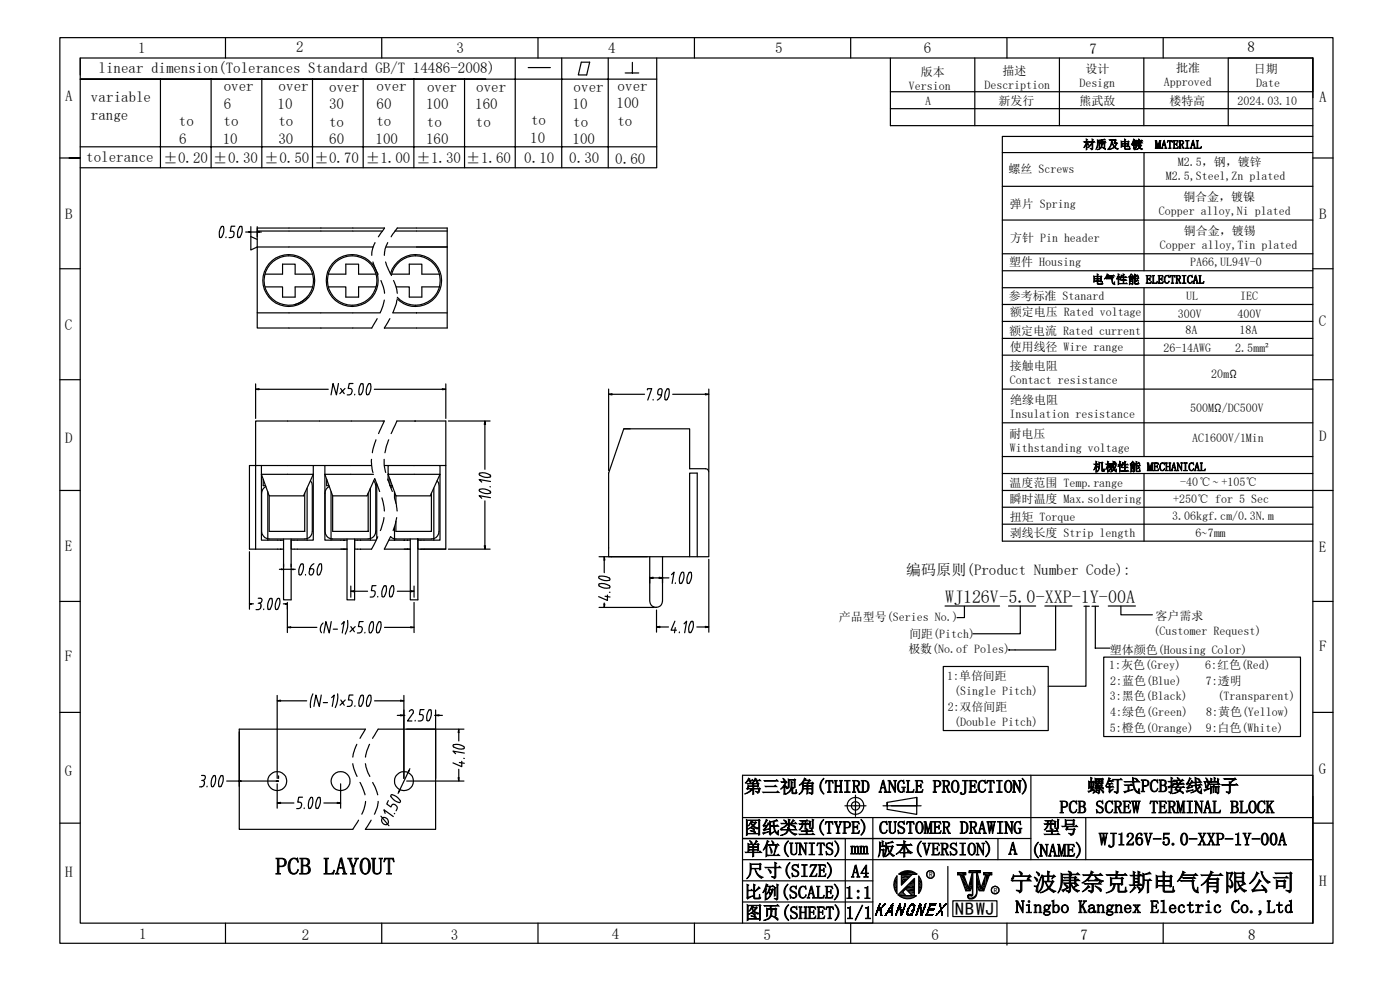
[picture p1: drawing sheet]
<svg xmlns="http://www.w3.org/2000/svg" width="297mm" height="210mm" viewBox="0 0 297 210" stroke-linecap="round" stroke-linejoin="round" font-family="sans-serif">
<g fill="none" stroke="#000" stroke-width=".25">
<path d="M12.7 8h270.1v192.1h-270.1zM17 12.3h261.5v183.5h-261.5zM17 12.3v3.6M17 16.8h122.3M34 16.8v18.8M44.8 16.8v18.8M47.8 8v4.3M55.5 16.8v18.8M66.3 16.8v18.8M77 16.8v18.8M81 8v4.3M87.8 16.8v18.8"/>
<path d="M98.6 16.8v18.8M109.3 12.3v23.3M112.1 14.3h4.7M114.1 8v4.3M119.2 12.3v23.3M123.3 13.2h1.8l-.6 2.7h-1.8zM129 12.3v23.3M132.6 15.5h2.9M134.2 13.2v2.3M139.3 12.3v23.3h-122.3M147.3 8v4.3M180.5 8v4.3"/>
<path d="M188.9 12.3v14.4h89.6M206.8 12.3v14.4M213.6 8v4.3M224.7 12.3v14.4M242.7 12.3v14.4M246.8 8v4.3M278.5 12.3v8.4M278.5 12.3v7.2h-89.6M278.5 12.3h-17.9v14.4M12.7 33.5h4.3M17 31.1h122.3M188.9 23.1h89.6"/>
<path d="M212.6 32.4h65.9M212.6 39.5h65.9M242.7 32.4v25M278.5 28.9h-65.9v85.9h65.9M278.5 33.5h4.3M12.7 57h4.3M46.9 48.1l.4-.1a2.08 2.08 0 0 1-.5 2.4l-.2-.1a2.77 2.77 0 0 1 .3-2.2zM48 50.3l-.1 .1M49.8 48h-.7l-.2 1h.4a.74 .74 0 0 1 .3 .8 .74 .74 0 0 1-.5 .6h-.5M50.8 48.1l.4-.1a2.08 2.08 0 0 1-.5 2.4h-.2a2.15 2.15 0 0 1 .3-2.3zM52.1 49.2h.6M52.7 49.1l.5 .1-.5 .1z"/>
<path d="M53.2 50.2v2.8l1.4-.6v-4h27l-1.3 1.8M53.2 49.2l1.8 .1v-.2l-.4 .1M53.2 50.2l1.4 .6M53.2 48.1v2M54.6 49h26.5M54.6 48.1v2.1M55 49.2h.5M56.2 58.2h3.7v-2.2h2.7v2.2h3.7M69.6 58.2h3.8v-2.2h2.7v2.2h3.7M79.1 55.6l1.1 2.6M79.2 52.4h-24.6v14h26M79.5 51.5a5.9 5.9 0 0 0-.6 2.7"/>
<path d="M80.8 59.5l.5 1.4 .3 1.3M81.8 55.6l1.1 2.6M81.9 52.4h13M82.3 51.5a5.4 5.4 0 0 0-.8 2.7M82.8 58.1a5.5 5.5 0 0 1 7.7-3.6 5.5 5.5 0 0 1 2.2 8.2 5.5 5.5 0 0 1-8.5 .7M83 50.2l1.3-1.8h10.6v21.2h-13.4l1.2-2M83 58.4a5.2 5.2 0 0 1 7.3-3.7 5.2 5.2 0 0 1 2.1 7.9 5.2 5.2 0 0 1-8.1 .5M83.1 58.2h3.7v-2.2h2.7v2.2h3.7M83.5 59.5l.5 1.4 .3 1.3M83.8 49h11.1M212.6 46.7h65.9M212.6 53.8h65.9"/>
<path d="M212.6 57.4h65.9M278.5 57h4.3M54.6 66.4v3.2h24.3l1.1-2M56.2 60.9h3.7v2.1h2.7v-2.1h3.7M65.2 63a5.2 5.2 0 0 1-8.6-1.1 5.2 5.2 0 0 1 4.2-7.6 5.2 5.2 0 0 1 5.5 6.7 5.4 5.4 0 0 1-3.7 3.6M69.6 60.9h3.8v2.1h2.7v-2.1h3.7M81.5 63.7l-.3 1.2-.6 1.4M83.3 66.4h11.6M84 60.9h2.8v2.1h2.7v-2.1h3.7M84.2 63.7l-.2 .8-.6 1.8M212.6 61h65.9M212.6 64.6h65.9"/>
<path d="M212.6 68.2h65.9M212.6 71.8h65.9M212.6 75.3h65.9M242.7 61v35.8M12.7 80.5h4.3M54.2 82.6l.7-.2v.3zM54.2 81.4v7.4M54.9 82.6h14.7M55.5 98.7v15.9h4.7M55.5 98.7h23.3M55.5 98.7h-1.3v17.8M66.5 98.7v15.9h-4.7v1.9h11.8"/>
<path d="M68.9 98.7v15.9h4.7M71.8 81.3l-.4 2.5-.7-2.5-.5 2.5M72.3 82.4l.7 1.1M73.2 82.4l-1.1 1.1M74.9 81.3h-.8l-.2 1.1h.4a.77 .77 0 0 1 .3 1 .77 .77 0 0 1-.9 .4M75.3 83.6l-.1 .2M76.5 81.5l.4-.1a2.08 2.08 0 0 1-.5 2.4l-.2-.2a3 3 0 0 1 .3-2.1zM78.1 81.5l.4-.1a2.08 2.08 0 0 1-.5 2.4l-.1-.1a2.15 2.15 0 0 1 .2-2.2zM78.8 97.4v1.3l.3 1.5M79.4 82.6h14.5M79.8 93.3l-.8 2.7M80.3 92l1.2-2.7h-27.3v9.4h-1.3v17.8h7.3"/>
<path d="M81.5 97.4v1.5l.3 1.3M81.5 98.7h11.8v15.9h-4.7v1.9h.7M82.3 98.7v3.2M82.5 93.3l-.8 2.7M83 92l1.2-2.7h10.4v27.2h-5.3M93.4 98.7h1.2M93.9 82.4l.7 .2-.7 .1zM94.6 81.4v7.4M95.1 89.3h8.9M102.9 89.3l.1 .7h-.3zM102.9 90v9.6M129.1 83.6l.7-.1v.3z"/>
<path d="M129.1 82.5v17.3M129.8 83.6h6.9M132.3 91h14v8.4h3.4l.3 .1 .4 .6v18h-21.3v-17.7l3.2-9.4h1.4M137.3 82.7l.1-.3h.9l-.9 2.5M138.6 84.7v.2M140.3 83.8h-.4a.69 .69 0 0 1-.3-.9 .69 .69 0 0 1 .7-.4 2.06 2.06 0 0 1-.9 2.4M141.6 82.4h.1a1.95 1.95 0 0 1-.4 2.5l-.1-.1a2.45 2.45 0 0 1 .4-2.4zM142.7 83.6h6.9M149.6 83.5l.8 .1-.8 .2zM150.4 82.5v17.3M212.6 82.5h65.9M212.6 89.7h65.9"/>
<path d="M212.6 96.8h65.9M278.5 80.5h4.3M12.7 104h4.3M52.9 117v12.2M55.5 100.6h11l-2.1 4.6h-7.3zM55.8 101.7v1.3h.5M56.8 104.3v10.3M60.2 114.3v12.9h1.6v-12.9M60.2 119.7v.5M63.8 119.7l.4-.1a2.11 2.11 0 0 1-.5 2.4l-.2-.1a2.19 2.19 0 0 1 .3-2.2zM64.6 104.6v8.1h-7.5v-7.5M65.2 103.6v11"/>
<path d="M65.9 102l.3 .5 .1 .5v9.7a1.61 1.61 0 0 1-1.7 1.6h-7.5a1.61 1.61 0 0 1-1.6-1.6v-8.1a1.68 1.68 0 0 1 .9-1.4M66.6 119.6a1.91 1.91 0 0 0-.9 2.3 .75 .75 0 0 0 .8-.4 .75 .75 0 0 0-.1-.8l-.7-.1M67.7 119.7l.3-.1 .2 .1a2.22 2.22 0 0 1-.6 2.3l-.2-.1a2.19 2.19 0 0 1 .3-2.2zM69.3 101.7v1.3h.5M70.2 104.3v10.3M73.6 114.3v12.9h1.6v-12.9M78.1 104.6v8.1h-7.5v-7.5M78.6 103.6v11M79.2 100.6h-10.3l1.7 4.6h7.3l1.6-3.7M79.3 102l.4 1v9.7a1.61 1.61 0 0 1-1.6 1.6h-7.5a1.55 1.55 0 0 1-1.6-1.6v-8.1a1.48 1.48 0 0 1 .8-1.4M79.5 101.6l1.1 2.7M79.9 102.6v11.7"/>
<path d="M80.1 113.9l-1.3 2.6h-3.6v-1.9h4.6M81 105.6l.5 2.8M81.4 109.8l-.7 2.7M82.3 101.6l.9 2.7M82.3 100.6h11l-2 4.6h-7.3zM82.5 114.6h4.5M82.7 101.7v1.3h.5M82.8 113.9l-1.3 2.6h5.5M83.3 103.2l-.4 .2M83.7 105.6l.5 2.8M83.7 104.3v1.3M83.7 111.7v2.9"/>
<path d="M84 105.2v1.5M84.2 109.8l-.8 2.7M87 114.3v12.9h1.6v-12.9M89.3 116.5h5.3M91.5 104.6v8.1h-7.5v-2.1M92 103.6v11M92.8 102l.2 .5 .1 .5v9.7a1.61 1.61 0 0 1-1.6 1.6h-7.5l-.8-.2-.4-.3M95.1 116.5h8.9M101.7 103.9a2.16 2.16 0 0 1 2.4 .5v.1a2.16 2.16 0 0 1-2.5-.5zM101.7 100.4a2.16 2.16 0 0 1 2.4 .6v.1a2.16 2.16 0 0 1-2.5-.5zM102.7 115.8h.3l-.1 .7zM102.9 106.2v9.6"/>
<path d="M103.9 103.2l.2 .1M104.1 105.6l-2.5-.5 .6 .6M104.1 102.1l-2.5-.4 .6 .6M127.1 118.1h10.2M128.2 118.1l.1 .7h-.2zM128.2 118.8v2.7M137.8 118.1v9.4a1.33 1.33 0 0 0 1.4 1.3M140.5 118.1v9.4a1.33 1.33 0 0 1-1.3 1.3M146.3 118.1v-17.7h1.6v17.7M150.4 118.6v15.5M212.6 100.4h65.9M212.6 104h70.2"/>
<path d="M212.6 107.6h65.9M212.6 111.2h65.9M242.7 100.4v14.4M12.7 127.6h4.3M52.9 128.1l.4-.1v.2zM53.3 128.1h.5M54.8 126.9h.6a.6 .6 0 0 1 .1 .7 .6 .6 0 0 1-.5 .4M54.8 128h.2M55 128a.74 .74 0 0 1 .4 .7 .74 .74 0 0 1-.6 .6h-.5M56 129.2l-.1 .1M57.2 127l.4-.1a2.11 2.11 0 0 1-.5 2.4h-.2a2.19 2.19 0 0 1 .3-2.3zM58.8 127l.4-.1a2.11 2.11 0 0 1-.5 2.4h-.2a2.19 2.19 0 0 1 .3-2.3z"/>
<path d="M59.3 120.8h.4M60.1 128.1h.4M60.2 120.8h-.5v-.1l2.1 .1M60.5 128l.5 .1-.5 .1zM61 133.1l.7-.1v.2zM61 127.8v6.4M61.7 133.1h5.5M61.8 120.8l.4-.1v.1zM62.2 120.8h.5M64.8 121.9v.1M68.5 132.1a1.64 1.64 0 0 0-.3 2.1M70.3 131.9l-.5 2.4-.7-2.4-.4 2.4"/>
<path d="M70.7 133.5h.9M72.5 132.4l.5-.5-.4 2.4M73.7 131.6a4.6 4.6 0 0 1-.5 2.9M74.4 125.4l.7-.1v.2zM74.4 132.9l.8 1.1M74.4 124.3v2.4M75.1 125.4h2.9M75.4 132.9l-1.1 1.1M77 131.9h-.8l-.2 1h.5a.77 .77 0 0 1 .2 1 .77 .77 0 0 1-.9 .4M77.4 134.1v.2M78.8 131.9h.3a2.11 2.11 0 0 1-.6 2.4l-.1-.1a2.35 2.35 0 0 1 .4-2.3zM79.8 124.2h-.8l-.2 1.1 .7 .1 .1 .4a.83 .83 0 0 1-1.1 .8"/>
<path d="M80.1 126.5v.1M80.3 132l.4-.1a2.11 2.11 0 0 1-.6 2.4l-.1-.1a2.15 2.15 0 0 1 .3-2.2zM81.6 124.2h.2a2.16 2.16 0 0 1-.5 2.4h-.1a2.34 2.34 0 0 1 .4-2.4zM81.6 133.1h5.5M83.1 124.2l.4 .2a2.12 2.12 0 0 1-.6 2.2h-.1a2.45 2.45 0 0 1 .3-2.4zM84.3 125.4h2.8M87.1 133l.7 .1-.7 .1zM87.1 125.3l.7 .1-.7 .1zM87.8 124.3v2.4M87.8 127.8v6.4M127 123.9a2.11 2.11 0 0 1 2.4 .6v.1a2.08 2.08 0 0 1-2.4-.5zM127 122.3l.1-.1a2.22 2.22 0 0 1 2.3 .7v.1a2.08 2.08 0 0 1-2.4-.5z"/>
<path d="M127.1 128.8h11.7M128.1 128.1h.2l-.1 .7zM128.2 127.9v.2M128.4 126.5l1 .1M128.9 126.2v1.2l-1.9-.8M129.3 125.6h.1M137.8 122.6l.8-.1v.2zM137.8 122.4v1.3M138.6 122.6h1.2M139.2 128.8h.1M139.3 133l.7-.1v.2zM139.3 129.4v4.7"/>
<path d="M139.8 122.5l.7 .1-.7 .1zM140 133h1.8M140.5 122.6h1.4M142.5 121.9l.5-.5-.4 2.4M143.2 131.8l-.8 1.9h1.1M143.3 133.1l-.2 1.1M143.3 123.6v.2M144.1 134.1v.1M144.6 121.5l.3-.1a2.08 2.08 0 0 1-.5 2.4h-.1a2.26 2.26 0 0 1 .3-2.3zM145.1 132.3l.6-.5-.5 2.4M146.2 121.5l.4-.1a2.08 2.08 0 0 1-.6 2.4h-.1a2.26 2.26 0 0 1 .3-2.3zM146.6 131.9l.3-.1a2.16 2.16 0 0 1-.5 2.4h-.1a2.19 2.19 0 0 1 .3-2.3z"/>
<path d="M147.8 133h1.8M149.6 132.9l.8 .1-.8 .1zM200.5 128.6h11.5M204.6 128.6v2.4h-1.6M214 128.6h5.7M216.5 134.2v.2h-10.1M216.5 128.6v5.6M221.7 128.6h5.7M223.9 128.6v9.3h-10M230 128.6h1.1M230.4 128.6v17h-8M231.6 128.6h1.4"/>
<path d="M232.4 128.6v8.9h3.1M234.1 139.4h41.8v16.8h-41.8zM235.1 128.6h5.8M237.8 128.6v1.8h6.7M278.5 127.6h4.3M12.7 151.1h4.3M50.8 155.2v11.6M58.8 148.7l.7-.2v.2zM58.8 147.5v17.6M59.5 148.7h5.6M66.4 147.2a5.5 5.5 0 0 0-.5 2.9M68.2 147.4l-.5 2.4-.7-2.4-.4 2.4"/>
<path d="M68.6 149h.9M70.4 148l.5-.6-.4 2.4M71.6 147.2a5.3 5.3 0 0 1-.5 2.9M72.3 148.5l.7 1.1M73.2 148.5l-1.1 1.1M74.9 147.4h-.8l-.2 1.1h.5a.74 .74 0 0 1 .3 .8 .74 .74 0 0 1-.6 .5h-.4M75.3 149.7v.1M75.7 157.9l-.5 1.1-.4 1.6M76.4 156.6l1.1-1.9h-26.7v21.2h24l1.3-1.9M76.6 147.6l.4-.1a2.08 2.08 0 0 1-.6 2.3h-.1a2.15 2.15 0 0 1 .3-2.2zM78.2 147.6l.4-.1a2.08 2.08 0 0 1-.6 2.3h-.1a2.15 2.15 0 0 1 .3-2.2zM78.4 157.9l-.6 1.4-.3 1.3"/>
<path d="M79 156.6l1.2-1.9h12.2v21.2h-14.9l1.2-1.9M79.5 148.7h5.5M84.3 151.7h.7M85 148.5l.7 .2h-.7zM85 151.6l.7 .1-.7 .1zM85.7 147.5v17.6M85.7 151.7h.2M86.3 154.7h12.1M86.8 150.9l.5-.4 .4 .3v.3l-1.3 1.8h1M88.1 152.8v.1M90 150.5h-.8l-.2 1.1h.5a.74 .74 0 0 1 .3 .7 .74 .74 0 0 1-.6 .6h-.5M91 150.6h.4a2.08 2.08 0 0 1-.6 2.3h-.1a2.15 2.15 0 0 1 .3-2.3z"/>
<path d="M92.2 151.7h.2M92.4 151.7l.7-.1v.2zM92.4 150.6v14.5M93.1 151.7h.8M96.2 158a2.11 2.11 0 0 1 2.3 .6v.1a2.11 2.11 0 0 1-2.4-.5zM97.3 154.7l.1 .7h-.2zM97.3 155.4v1.8M98.5 159.8l-2.4-.5 .5 .6M200.1 141.4h22.3v13.6h-22.3zM278.5 151.1h4.3M12.7 174.6h4.3M42.8 164.5h.6a.63 .63 0 0 1-.4 1.1"/>
<path d="M42.8 165.6h.2M43 165.6a.77 .77 0 0 1 .2 .9 .77 .77 0 0 1-.9 .4M43.9 166.8v.1M45.3 164.5h.3a2.11 2.11 0 0 1-.6 2.4 2.35 2.35 0 0 1 .3-2.4zM46.8 164.6l.4-.1a2.11 2.11 0 0 1-.5 2.4h-.2a2.19 2.19 0 0 1 .3-2.3zM48.1 165.7h2.7M50.8 165.7l.4-.1v.2zM51.2 165.7h7.4M58.6 165.6l.5 .1-.5 .1zM58.8 170.3l.7-.1v.2zM58.8 166.3v5.1M59.1 164.6v.5"/>
<path d="M59.5 170.3h2.9M64.2 169.1h-.8l-.2 1.1h.4a.77 .77 0 0 1 .3 .9 .77 .77 0 0 1-1 .4M64.6 171.4l-.1 .1M66 169.1h.2a2.08 2.08 0 0 1-.5 2.4h-.1a2.39 2.39 0 0 1 .4-2.4zM67.4 169.2l.4-.1a2.08 2.08 0 0 1-.5 2.4h-.2a2.15 2.15 0 0 1 .3-2.3zM68.7 170.3h2.8M71.5 170.2l.8 .1-.8 .1zM72.3 166.3v5.1M74.8 162l.3 1 .6 1.7M76.4 166l1 2.6M77.5 162l.4 1.3 .5 1.4M77.6 170l-.4 1.6-.4 1.1"/>
<path d="M79.1 166l1 2.6M80.2 170l-.2 1.3-.6 1.4M80.8 173.1l1.7 2.1M81.2 173.5a.84 .84 0 0 1 1.1 .3 .84 .84 0 0 1-.3 1.1 .93 .93 0 0 1-.9-.4 .93 .93 0 0 1 .1-1zM81.7 172.5l-.3-.7 2 1.4M82.4 169.8l-.4 .7 .9 .7 .2-.4a.73 .73 0 0 1 .9 0 .73 .73 0 0 1 .2 .8l-.2 .4M83 168.6a2.09 2.09 0 0 1 1.9 1.5l-.1 .1a2.09 2.09 0 0 1-1.9-1.5zM83.7 172.5v.1M84.6 167.9l-.1 .4M84.8 167.5l-.1 .5-.1-.1zM86.3 165.7h12.1M86.6 163.9l.1-.5 .1 .1-2 4"/>
<path d="M87 163.1l-.3 .4M97.2 165h.2l-.1 .7zM97.3 163.2v1.8M97.5 161.7l1 .2M98 161.5v1.1l-1.9-.8M98.4 160.9h.1M157.5 173.4h121M179.2 170.9h4.5M181.5 168.7v4.5M185.2 173.4v22.4h-5.9v-17.9h-21.5M187.3 170.9h.9M188.2 170.2v.7h6.3v-1.8v3.6l-6.3-1z"/>
<path d="M189.1 170.9h6.3M194.5 169.1l-6.3 1.1M205.5 177.9h-48h61.2M211.7 177.9v4.5M218.7 164.4v18M230.3 173.4v9M278.5 168.9v26.9v-31.4h-121v31.4M278.5 174.6h4.3M47.8 195.8v4.3M81 195.8v4.3M114.1 195.8v4.3M147.3 195.8v4.3"/>
<path d="M157.5 182.4h121M157.5 186.8h27.7M157.5 191.3h27.7M180.5 195.8v4.3M190.3 185.8v3.8a2.96 2.96 0 0 1 0-3.8zM190.5 189.8l3.5-3.5v3.7h.4a2.93 2.93 0 0 1-3.9-.2zM190.7 185.4a2.94 2.94 0 0 1 3.8 0h-.9l-2.4 2.4v-2.4zM191.2 184.9h2.7M191.5 189.2l.7-.6 1.3 1.4h-1.3zM191.7 188.5h2.3M194.9 185.8a2.99 2.99 0 0 1 0 3.7zM201.1 183.8v10.6"/>
<path d="M202.1 191.1h9.4v3.3h-9.4zM203.2 185.1h1.7v.5h-.5l1 2.8 .8-3.3h-.6v-.4h2.4v.4h-.7l.8 3.3 1-2.8h-.4v-.5h1.7v.5h-.5l-1.2 3.4h-1l-.4-1.1v1.5a1.15 1.15 0 0 1-.7 1.2 1.15 1.15 0 0 1-1.3-.3 .52 .52 0 0 1 .2-.6 .52 .52 0 0 1 .7 .1l.1-.1v-1.8l-.5 1.1h-.9l-1.2-3.4h-.5zM206.2 185.6v2.3M206.4 185.1h.8v4.1a1.23 1.23 0 0 1-1.7 1.2l.1-.4h.7l.1-.2zM213.6 195.8v4.7M246.8 195.8v4.3"/>
<circle cx="61.3" cy="59.5" r="5.5"/>
<circle cx="74.7" cy="59.5" r="5.5"/>
<circle cx="74.7" cy="59.5" r="5.2"/>
<circle cx="58.8" cy="165.7" r="2.02"/>
<circle cx="72.2" cy="165.7" r="2.02"/>
<circle cx="85.7" cy="165.7" r="2.02"/>
<circle cx="181.5" cy="170.9" r="1.79"/>
<circle cx="181.5" cy="170.9" r=".89"/>
<circle cx="197.4" cy="185.5" r=".81"/>
<circle cx="211.1" cy="188.8" r=".81"/>
</g>
<path d="M190.7 185.4h2.9M190.8 190.1h3.6M191.1 190.3h3M191.2 185h2.7M191.4 190.5h2.4M191.9 188.3h2.1M205.6 184.7h2.4" fill="none" stroke="#000" stroke-width=".21"/>
<path d="M190.7 185.2h3.8M191.2 185.6h2.4M205.6 184.9h2.4" fill="none" stroke="#000" stroke-width=".38"/>
<g fill="#000">
<path d="M185.6 194.2h.4zM185.6 194.2l.4 .1zM185.6 194.3h.4zM185.6 194.1h.4zM185.6 194.1l.4 .1zM185.7 193.9l.4 .1zM185.7 194h.4zM185.7 194l.3 .1zM185.7 193.8h.4zM185.7 193.8l.4 .1zM185.7 193.9h.4zM185.8 193.7h.3z"/>
<path d="M185.8 193.6l.3 .1h-.3zM185.8 193.6h.4l-.1 .1zM185.8 193.4h.4zM185.8 193.4l.4 .1zM185.8 193.5h.4zM185.8 193.5l.4 .1zM185.9 193.3l.4 .1zM185.9 193.4h.4zM185.9 193.4h.3zM185.9 193.2h.5zM185.9 193.2l.5 .1zM185.9 193.3h.5z"/>
<path d="M185.9 193.3h.4zM186 193.1h.5zM186 193.1l.4 .1zM186 193.2h.4zM186 192.9l.9 .1zM186 193h.9zM186 193h1zM186 193l.5 .1zM186 193h.6zM186.1 192.9h.8zM186 192.9h.9zM186.1 192.7h.4z"/>
<path d="M186.1 192.7l.4 .1zM186.1 192.8h.4zM186.1 192.8h.8zM186.1 192.8l.8 .1zM186.1 192.6h.4zM186.1 192.6l.4 .1zM186.2 192.5l.4 .1zM186.2 192.6h.4zM186.2 192.6h.3zM186.2 192.3l.4 .1zM186.2 192.4h.4zM186.2 192.4l.4 .1z"/>
<path d="M186.2 192.5h.4zM186.3 192.2h.3zM186.3 192.2l.3 .1zM186.3 192.3h.3zM186.3 192.1h.4zM186.3 192.1l.4 .1zM186.3 192.2h.4zM186.4 192.1h.3zM186.4 191.9h.4zM186.4 191.9l.3 .2h-.3zM186.4 191.9h.4l-.1 .2zM186.4 191.8h.4z"/>
<path d="M186.4 191.8l.4 .1zM186.5 192.8h.4zM186.6 192.8h.3zM186.6 193l.4 .1zM186.6 193.1h.4zM186.6 192.7h.3zM186.6 192.7l.3 .1zM186.6 193.1l.4 .1zM186.6 193.2h.4zM186.6 193.2l.4 .1zM186.6 193.3h.4zM186.6 192.6l.4 .1z"/>
<path d="M186.6 192.7h.4zM186.6 193.3l.4 .1zM186.6 193.4h.4zM186.6 193.4h.5zM186.6 193.4l.5 .1zM186.6 193.5h.5zM186.6 193.5l.5 .1zM186.7 192.6h.3zM186.6 192.6h.4zM186.7 193.6l.4 .1h-.4zM186.7 193.6h.4v.1zM186.7 193.7h.4z"/>
<path d="M186.7 193.7l.4 .1zM186.7 193.8h.4zM186.7 193.8l.4 .1zM186.7 193.9h.4zM186.7 193.9h.5zM186.7 193.9l.5 .1zM186.7 194h.5zM186.7 194l.5 .1zM186.8 192.6h.3zM186.8 192.6h.2h-.3zM186.8 194.1h.4zM186.8 194.1l.4 .1z"/>
<path d="M186.8 194.2h.4zM186.8 194.2l.4 .1zM186.8 194.3h.4zM186.9 192.5h.3zM186.9 192.4h.4zM186.9 192.4l.3 .1zM187 192.3l.3 .1zM187 192.3h.4zM187.1 192.3h.4zM187.1 192.2h.4zM187.1 192.2l.4 .1zM187.2 192.2h.3z"/>
<path d="M187.2 192.2h.4zM187.2 192.1h.4zM187.2 192.1l.4 .1zM187.2 192.1h.5zM187.3 192.1h.4zM187.4 191.9h.4zM187.3 192.1l.1-.2 .3 .2zM187.4 191.9h.4l-.1 .2zM187.5 191.9h.3zM187.5 191.9h.4zM187.5 191.8h.4zM187.5 191.8l.4 .1z"/>
<path d="M187.6 191.8h.4zM187.6 191.8h.3h-.4zM187.6 194.3h.4zM187.7 194.2l.3 .1zM187.7 194.2h.3zM187.7 194.3h.3zM187.7 194.1h.4zM187.7 194.1l.3 .1zM187.8 194l.3 .1zM187.8 194h.4zM187.8 193.9l.4 .1zM187.9 193.9h.3z"/>
<path d="M187.8 193.9h.4zM187.9 193.8h.4zM187.9 193.8l.3 .1zM188 193.7l.3 .1zM188 193.7h.3zM188 193.6l.3 .1h-.3zM188 193.6h.4l-.1 .1zM188.1 193.5h.3zM188.1 193.5l.3 .1zM188.1 193.4h1.3zM188.1 193.5h1.3zM188.1 193.4l1.3 .1z"/>
<path d="M188.2 193.4h1.2zM188.2 193.3l1.2 .1zM188.3 193.3h1.1zM188.3 193.2h.3zM188.3 193.2h1.1zM188.3 193.2l1.1 .1zM188.3 193.1l.3 .1zM188.3 193.1h.4zM188.4 193l.3 .1zM188.4 193h.3zM188.4 193.1h.3zM188.4 193h.4z"/>
<path d="M188.4 193.5h.7zM188.5 192.9h.3zM188.5 192.9l.3 .1zM188.6 192.8h.2zM188.6 192.8h.3zM188.6 192.8l.2 .1zM188.6 192.7h.3zM188.6 192.7l.3 .1zM188.6 192.6h.4zM188.6 192.6h.3zM188.6 192.6l.3 .1zM188.6 193.2h.5z"/>
<path d="M188.7 192.6h.3zM188.8 192.4l.3 .1zM188.8 192.4h.3zM188.8 192.5h.3zM188.8 192.5l.2 .1zM188.8 192.3l.7 .1zM188.8 192.4h.7zM188.8 192.3h.7zM188.9 192.2h.6zM188.9 192.2l.6 .1zM188.9 192.3h.6zM189 192.1h.5z"/>
<path d="M189 192.1l.5 .1zM189 194.1l.4 .1zM189 194.2h.4zM189 194.2l.4 .1zM189 194.3h.4zM189 193.7l.4 .1zM189 193.8h.4zM189 193.8l.4 .1zM189 193.9h.4zM189 193.9l.4 .1zM189 194h.4zM189 194l.4 .1z"/>
<path d="M189 194.1h.4zM189.1 193.5h.3zM189.1 193.5l.3 .1zM189.1 193.6l.3 .1h-.3zM189.1 193.6h.3v.1zM189.1 193.7h.3zM189.1 191.9h.4zM189.1 191.9l.4 .2h-.5zM189.1 191.9h.4v.2zM189.1 192.4h.4zM189.1 192.7h.3zM189.1 192.7l.3 .1z"/>
<path d="M189.1 192.8h.3zM189.1 192.8l.3 .1zM189.1 192.9h.3zM189.1 192.9l.3 .1zM189.1 193h.3zM189.1 193l.3 .1zM189.1 193.1h.3zM189.1 193.1l.3 .1zM189.1 193.2h.3zM189.1 191.8h.4zM189.1 191.8l.4 .1zM189.1 192.4l.4 .1z"/>
<path d="M189.1 192.5h.4zM189.1 192.5l.4 .1zM189.1 192.6h.4zM189.1 192.6h.3zM189.1 192.6l.3 .1zM189.2 191.8h.3zM189.6 187.7l.7 .1zM189.6 187.8l.7 .5h-.6zM189.6 187.8h.7v.5zM189.7 187h.6zM189.7 187l.6 .7h-.7zM189.7 187h.6v.7z"/>
<path d="M189.7 188.3h.6zM189.7 188.3l.6 .3h-.5zM189.7 188.3h.6v.3zM189.8 188.6l.5 .4h-.4zM189.8 188.6h.5v.4zM189.9 194.2h.3zM189.9 194.2l.3 .1zM189.9 194.3h.3zM189.9 186.4h.4zM189.9 186.4l.4 .6h-.6zM189.9 186.4h.4v.6zM189.9 189h.4z"/>
<path d="M189.9 189l.4 .2h-.2zM189.9 189h.4v.2zM189.9 194.1h.4zM189.9 194.1l.3 .1zM189.9 186.3l.4 .1zM189.9 193.9l.4 .1zM189.9 194h.4zM189.9 194l.4 .1zM190 193.8h.4zM190 193.8l.4 .1zM190 193.9h.4zM190 193.9h.3z"/>
<path d="M189.9 193.9h.4zM190 193.7h.4zM190 193.7l.4 .1zM190.1 189.2l.2 .3zM190.1 189.2h.2v.3zM190.1 193.6l.3 .1h-.4zM190.1 193.6h.4l-.1 .1zM190.1 193.4h.4zM190.1 193.4l.4 .1zM190.1 193.5h.4zM190.1 193.5l.4 .1zM190.2 193.3l.3 .1z"/>
<path d="M190.2 193.4h.3zM190.2 193.2h.4zM190.2 193.2l.4 .1zM190.2 193.3h.4zM190.2 193.3h.3zM190.2 185.8l.1 .5h-.4zM190.2 185.8l.1 .5zM190.2 193.1h.4zM190.2 193.1l.4 .1zM190.3 192.9l.4 .1zM190.3 193h.4zM190.3 193l.4 .1z"/>
<path d="M190.3 193.1h.4zM190.3 193.1h.3zM190.3 192.9h.4zM190.4 192.7h.4zM190.4 192.7l.4 .1zM190.4 192.8h.4zM190.4 192.8l.3 .1zM190.4 192.6h.8zM190.4 192.6h.4zM190.4 192.6l.4 .1zM190.5 192.6h.7zM190.5 189.8l1.7 .2h-1.4z"/>
<path d="M190.5 189.8h1.5l.2 .2zM190.5 192.4h.7zM190.5 192.4l.7 .1zM190.5 192.5h.7zM190.5 192.5l.7 .1zM190.5 192.2h.6zM190.5 192.2l.6 .1zM190.5 192.3h.6zM190.5 192.3l.7 .1zM190.6 192.1h.5zM190.6 192.1l.5 .1zM190.6 192.2h.5z"/>
<path d="M190.7 185.4h.5zM190.7 191.9h.4zM190.7 191.9l.4 .2h-.5zM190.7 191.9h.4v.2zM190.7 191.8h.4zM190.7 191.8l.4 .1zM190.5 189.8l.3-.2 1.2 .2zM190.8 189.6h1l.2 .2zM190.8 189.6h1zM190.8 189.5l1 .1zM190.8 190h1.4zM190.8 192.6h.4z"/>
<path d="M190.8 192.6l.4 .1zM190.8 192.7h.4zM190.8 192.7l.4 .1zM190.8 192.8h.4zM190.8 192.8l.4 .1zM190.8 192.9h.4zM190.9 192.9h.3zM190.9 192.9l.3 .1zM190.9 193h.3zM190.9 193l.3 .1zM190.9 193.1h.3zM190.9 193.1l.3 .1z"/>
<path d="M190.9 193.2h.3zM190.9 193.2h.4zM190.9 193.2l.4 .1zM190.9 193.3h.4zM190.9 193.3l.4 .1zM190.9 193.4h.4zM190.9 193.4h.8zM190.9 193.4h.7zM190.9 193.4l.7 .1zM190.9 193.5h.7zM190.9 193.5l.7 .1zM190.9 193.6l.7 .1h-.7z"/>
<path d="M190.9 193.6h.7v.1zM190.9 193.7h.7zM190.9 193.7l.6 .1zM191 193.8h.5zM191 193.8l.5 .1zM191 193.9h.5zM191 193.9l.5 .1zM191 194h.5zM191 194l.4 .1zM191 194.1h.4zM191 194.1l.4 .1zM191 194.2h.4z"/>
<path d="M191 194.2l.4 .1zM191 194.3h.4zM191.1 189.2l.7 .3h-1zM191.1 189.2h.4l.3 .3zM191.2 185.4l2 .4h-2zM191.2 185.8h1.9zM191.2 185.8h2zM191.2 185.8l1.5 .5h-1.5zM191.2 185.8h1.9l-.4 .5zM191.2 186.3l1.4 .1zM191.2 186.3h1.5zM191.2 186.4h1.4z"/>
<path d="M191.2 186.4l.8 .6h-.8zM191.2 186.4h1.4l-.6 .6zM191.2 187h.8zM191.2 187l.1 .7zM191.2 187h.8l-.7 .7zM191.1 189.2l.2-.2 .2 .2zM191.3 189h.5l-.3 .2zM191.3 189h.5zM191.3 193.3h.4zM191.3 193.3l.4 .1zM191.3 193.4h.4zM191.4 193.2h.4z"/>
<path d="M191.4 193.2h.3zM191.4 193.2l.3 .1zM191.4 193.3h.3zM191.4 190.4l2 .1h-1.7zM191.4 193l.4 .1zM191.4 193h.4zM191.4 193.1h.4zM191.4 193.1l.4 .1zM191.5 192.9h.4zM191.5 192.9h.3zM191.5 192.9l.3 .1zM191.5 193h.3z"/>
<path d="M191.5 192.8h.4zM191.5 192.8l.4 .1zM191.6 192.6h.3zM191.6 192.6l.3 .1zM191.6 192.7h.3zM191.6 192.7l.3 .1zM191.6 192.8h.3zM191.6 192.6h.4zM191.6 192.4h.4zM191.6 192.4l.4 .1zM191.6 192.5h.4zM191.6 192.5l.4 .1z"/>
<path d="M191.7 188.6l.1 .4h-.5zM191.7 188.6h.5l-.4 .4zM191.7 192.3h.4zM191.7 192.3h.3zM191.7 192.3l.3 .1zM191.7 190.5l1.4 .1zM191.7 190.5h1.7zM191.7 192.1h.4zM191.7 192.1l.4 .1zM191.7 192.2h.4zM191.7 192.2l.4 .1zM191.8 192.1h.4z"/>
<path d="M191.8 192.1h.3zM191.8 191.9h.4zM191.8 191.9l.4 .2h-.4zM191.8 191.9h.4v.2zM191.9 191.8h.3zM191.9 191.8l.3 .1zM191.9 191.9h.3zM191.9 184.8h1.4zM192.2 188.6l1.8 .4h-1.5zM192.2 188.6h1.8v.4zM192.2 190.6h.9zM192.2 190h1.4z"/>
<path d="M192.3 193.4h.4zM192.3 193.4l.4 .1zM192.3 193.5h.4zM192.3 193.5l.4 .1zM192.3 193.6l.4 .1h-.4zM192.3 193.6h.4v.1zM192.3 193.7h.4zM192.3 193.7l.4 .1zM192.3 193.8h.4zM192.3 193.8l.4 .1zM192.3 193.9h.4zM192.3 193.9h.5z"/>
<path d="M192.3 193.9l.5 .1zM192.3 193.3h.4zM192.3 193.3l.4 .1zM192.3 194h.6zM192.3 194h1.3zM192.3 194l1.3 .1zM192.4 193.1h.4zM192.4 193.1l.4 .1zM192.4 193.2h.3zM192.4 193.2h.4zM192.4 193.2l.3 .1zM192.4 194.1h.9z"/>
<path d="M192.4 194.1h.8zM192.4 192.9l.4 .1zM192.4 193h.4zM192.4 193l.4 .1zM192.4 194.1l.8 .1zM192.4 192.9h.5zM192.4 192.9h.4zM192.4 194.2h.8zM192.4 194.2h.7zM192.5 187.8l1.5 .5h-2zM192.5 187.8h1.5v.5zM192.5 192.8h.4z"/>
<path d="M192.5 192.8l.4 .1zM192.5 192.9h.4zM192.5 194.2l.5 .1zM192.5 194.2h.6zM192.5 189h1.5zM192.5 189l1.5 .2h-1.2zM192.5 189h1.5v.2zM192.5 192.6l.5 .1zM192.5 192.7h.4zM192.5 192.7h.5zM192.5 192.7l.4 .1zM192.6 192.6h.4z"/>
<path d="M192.5 192.6h.5zM192.6 194.3h.4zM192.5 187.8h1.5zM192.6 187.7l1.4 .1zM192.6 194.3h.3zM192.7 192.5h.3zM192.7 192.5l.3 .1zM192.7 194.3h.2zM192.7 192.4h.4zM192.7 192.4l.3 .1zM192.7 192.3h.4zM192.7 192.3l.4 .1z"/>
<path d="M192.8 189.2l1.2 .3h-.9zM192.8 189.2h1.2v.3zM192.8 192.3h.3zM192.8 192.3h.4zM192.8 192.2h.4zM192.8 192.2l.4 .1zM192.9 192.2h.3zM192.9 192.2h.4zM192.9 192.1h.4zM192.9 192.1l.4 .1zM193 192.1h.4zM193 192.1h.3z"/>
<path d="M193 192.1h1.1zM193 192.1h.5zM193 194h.6zM193.1 189.5l.9 .1zM193.1 194h.5zM193.1 189.6l.9 .2h-.7zM193.1 189.6h.9v.2zM193.1 191.9h1zM193.1 191.9l1 .2h-1.1zM193.1 191.9h1v.2zM193.1 193.9l.5 .1zM193.2 191.9h.9z"/>
<path d="M193.2 193.9h.5zM193.1 193.9h.5zM193.2 193.8l.5 .1zM193.3 187l.7 .7h-1.4zM193.3 187h.7v.7zM193.3 191.8h.7zM193.3 191.8h.8zM193.3 191.8l.8 .1zM193.2 193.8h.5zM193.3 193.8h.4zM193.3 194.1l.2 .1zM193.3 194.1h.3z"/>
<path d="M193.3 194.2h.2zM193.3 194.2l.2 .1zM193.3 194.3h.2zM193.3 187h.7zM193.3 189.8l.7 .2h-.4zM193.3 189.8h.7v.2zM193.3 193.7l.4 .1zM193.4 191.8h.6zM193.4 193.3h.5zM193.4 193.3h.1zM193.4 193.7h.3zM193.4 191.8h.5z"/>
<path d="M193.4 193.1l.5 .1zM193.4 193.2h.5zM193.4 193.2l.5 .1zM193.4 193.6l.3 .1h-.3zM193.4 193.6h.4l-.1 .1zM193.5 192.1h.2zM193.5 193h.5zM193.5 193l.5 .1zM193.5 193.1h.5zM193.5 193.1h.4zM193.5 193.5h.3zM193.5 193.5l.3 .1z"/>
<path d="M193.5 191.8h.4zM193.5 193.3h.3zM193.5 193.3h.4zM193.5 193.3l.3 .1zM193.5 193.4h.3zM193.5 193.4l.3 .1zM193.6 185.4h.9zM193.6 190h.8zM193.7 192.1h.4zM193.7 192.1h.5zM193.7 192.6h.4zM193.8 192.1h.4z"/>
<path d="M193.8 192.1l.4 .1zM193.8 192.2h.4zM193.8 192.4l.3 .1zM193.8 192.5h.3zM193.8 192.5l.3 .1zM193.8 192.6h.3zM193.5 191.8h.3zM193.8 192.2l.4 .1zM193.8 192.3h.4zM193.8 192.3h.3zM193.8 192.3l.3 .1zM193.8 192.4h.3z"/>
<path d="M193.3 187l.6-.6 .1 .6zM193.9 186.4h.1v.6zM194 190h.4zM194.1 194.3h.4zM194.2 194.2h.4zM194.2 194.2l.3 .1zM194.2 194.3h.3zM194.2 194l.4 .1zM194.2 194.1h.4zM194.2 194.1l.4 .1zM194.3 193.9h.3zM194.3 193.9l.3 .1z"/>
<path d="M194.3 194h.3zM194.3 193.7l.4 .1zM194.3 193.8h.4zM194.3 193.8l.3 .1zM194.4 193.7h.3zM194.4 193.5h.4zM194.4 193.5l.4 .1zM194.4 193.6l.3 .1h-.3zM194.4 193.6h.4l-.1 .1zM194.4 193.4h.4zM194.4 193.4h.5zM194.4 193.4l.4 .1z"/>
<path d="M194.5 193.3h.4zM194.5 193.3l.4 .1zM194.5 193.4h.4zM194.5 193.1l.4 .1zM194.5 193.2h.4zM194.5 193.2l.4 .1zM194.6 193h.3zM194.6 193h.4zM194.6 193l.3 .1zM194.6 193.1h.3zM194.6 192.9h.4zM194.6 192.9l.4 .1z"/>
<path d="M194.6 192.8h.5zM194.6 192.8h.4zM194.6 192.8l.4 .1zM194.7 192.6h.8zM194.7 192.6h.4zM194.7 192.6l.4 .1zM194.7 192.7h.4zM194.7 192.7l.4 .1zM194.8 192.4h.7zM194.8 192.4l.7 .1zM194.8 192.5h.7zM194.8 192.5l.7 .1z"/>
<path d="M194.8 192.2h.7zM194.8 192.2l.7 .1zM194.8 192.3h.7zM194.8 192.3l.7 .1zM194.9 192.1h.6zM194.9 192.1l.6 .1zM194.9 192.2h.6zM194.9 185.8l.3 .5h-.3zM194.9 186.3l.3 .1zM194.9 186.4h.4zM194.9 186.4l.6 .6h-.6zM194.9 186.4h.4l.2 .6z"/>
<path d="M194.9 187h.6zM194.9 187l.6 .7h-.6zM194.9 187h.6v.7zM194.9 187.7l.6 .1zM194.9 187.8l.6 .5h-.6zM194.9 187.8h.6v.5zM194.9 188.3h.6zM194.9 188.3l.5 .3h-.5zM194.9 188.3h.6l-.1 .3zM194.9 188.6l.4 .4h-.4zM194.9 188.6h.5l-.1 .4zM194.9 189h.3z"/>
<path d="M194.9 189h.4zM194.9 189l.2 .2h-.2zM194.9 189h.3l-.1 .2zM194.9 189.2h.2l-.2 .3zM194.9 191.9h.5zM194.9 191.9l.6 .2h-.6zM194.9 191.9h.5l.1 .2zM195 191.8h.4zM195 191.8l.4 .1zM195.2 192.6h.3zM195.2 192.6l.3 .1zM195.2 192.7h.3z"/>
<path d="M195.2 192.7l.3 .1zM195.2 192.8h.3zM195.2 192.8l.3 .1zM195.2 192.9h.3zM195.2 192.9l.3 .1zM195.2 193h.3zM195.2 193l.3 .1zM195.2 193.1h.3zM195.2 193.1l.3 .1zM195.2 193.2h.3zM195.2 193.2l.4 .1zM195.2 193.3h.4z"/>
<path d="M195.2 193.3l.4 .1zM195.2 193.4h.4zM195.2 193.4h.8zM195.2 193.4l.7 .1zM195.2 193.5h.7zM195.2 193.5l.7 .1zM195.2 193.6l.7 .1h-.7zM195.2 193.6h.7v.1zM195.2 193.7h.6zM195.2 193.7h.7zM195.2 193.7l.6 .1zM195.2 193.8h.6z"/>
<path d="M195.2 193.8l.6 .1zM195.3 193.9h.5zM195.3 193.9l.5 .1zM195.3 194h.5zM195.3 194h.4zM195.3 194l.4 .1zM195.3 194.1h.4zM195.3 194.1l.4 .1zM195.3 194.2h.4zM195.3 194.2l.4 .1zM195.3 194.3h.4zM195.6 193.3h.4z"/>
<path d="M195.6 193.3l.4 .1zM195.6 193.4h.4zM195.7 193.2h.3zM195.7 193.2l.3 .1zM195.7 193.3h.3zM195.7 193l.4 .1zM195.7 193.1h.4zM195.7 193.1l.4 .1zM195.7 193.2h.4zM195.7 192.9h.4zM195.7 192.9l.4 .1zM195.7 193h.4z"/>
<path d="M195.8 192.8h.4zM195.8 192.8l.4 .1zM195.8 192.9h.4zM195.8 192.6l.4 .1zM195.8 192.6h.5zM195.8 192.7h.4zM195.8 192.7l.4 .1zM195.9 192.6h.4zM195.9 192.4h.4zM195.9 192.4l.4 .1zM195.9 192.5h.4zM195.9 192.5l.4 .1z"/>
<path d="M196 192.3h.3zM196 192.3h.4zM196 192.3l.3 .1zM196 192.2h.4zM196 192.2l.4 .1zM196 192.1h.5zM196 192.1h.4zM196 192.1l.4 .1zM196.1 191.9h.4zM196.1 191.9l.4 .2h-.5zM196.1 191.9h.4v.2zM196.1 191.8h.5z"/>
<path d="M196.1 191.8h.4zM196.1 191.8l.4 .1zM196.2 191.8h.4zM196.3 194.2l1.6 .1zM196.3 194.3h1.6zM196.4 194.1h1.5zM196.4 194.1l1.5 .1zM196.4 194.2h1.5zM196.4 193.9l.4 .1zM196.4 194h.4zM196.4 194h1.6zM196.4 194l1.5 .1z"/>
<path d="M196.5 193.8h.4zM196.5 193.8l.3 .1zM196.5 193.9h.3zM196.4 193.9h.4zM196.5 193.7h.4zM196.5 193.7l.4 .1zM196.6 193.6l.3 .1h-.4zM196.6 193.6h.4l-.1 .1zM196.6 193.4h.4zM196.6 193.4l.4 .1zM196.6 193.5h.4zM196.6 193.6h.4z"/>
<path d="M196.6 193.5l.4 .1zM196.6 193.3l.5 .1zM196.6 193.4h.5zM196.7 193.3h.4zM196.7 193.1l.4 .1zM196.7 193.2h.4zM196.7 193.2l.4 .1zM196.8 193h1.3zM196.8 193h1.4zM196.8 193l1.3 .1zM196.8 193.1h1.3zM196.8 192.9h1.4z"/>
<path d="M196.8 192.9l1.4 .1zM196.8 192.7h.4zM196.8 192.7l.4 .1zM196.8 192.8h.4zM196.8 192.8h1.4zM196.8 192.8l1.4 .1zM196.8 194h1.2zM196.9 192.6h.4zM196.9 192.6l.4 .1zM196.9 192.7h.4zM197 192.4h.4zM197 192.4l.4 .1z"/>
<path d="M197 192.5h.4zM197 192.5l.3 .1zM197 192.3h.4zM197 192.3l.4 .1zM197.1 192.1h.4zM197.1 192.1l.3 .1zM197.1 192.2h.3zM197.1 192.2l.3 .1zM197.1 192.1h1.4zM197.1 193.1h1zM197.1 191.9h1.5zM197.1 191.9l1.4 .2h-1.4z"/>
<path d="M197.1 191.9h1.5l-.1 .2zM197.2 191.8h1.4zM197.2 191.8l1.4 .1zM197.2 191.9h1.4zM197.2 192.8h1zM197.5 192.1h1zM198.4 194.3h.4zM198.5 194.2h.3zM198.5 194.1l.3 .1zM198.5 194.1h.4zM198.6 194l.3 .1zM198.6 194h.4z"/>
<path d="M198.7 193.9h.3zM198.7 193.9l.3 .1zM198.7 194h.3zM198.7 193.9h.4zM198.8 193.8h.3zM198.8 193.8l.3 .1zM198.8 193.7l.3 .1zM198.8 193.7h.3zM198.8 193.7h.4zM198.9 193.6l.3 .1h-.4zM198.9 193.6h.4l-.1 .1zM199 193.5h.3z"/>
<path d="M198.9 193.6h.4zM199.1 193.4h.3zM199.1 193.4l.2 .1zM199.1 193.3l.4 .1zM199.1 193.4h.4zM199.2 193.3h.3zM199.2 193.3h.4zM199.3 193.2h.6zM199.3 193.2l.6 .1zM199.3 191.8h.3zM199.3 191.8l.3 .1zM199.3 191.9h.3z"/>
<path d="M199.3 191.9h.4zM199.3 191.9l.4 .2h-.4zM199.3 191.9h.4v.2zM199.3 192.1h.4zM199.3 192.1l.4 .1zM199.3 192.2h.4zM199.3 192.2l.4 .1zM199.3 192.3h.4zM199.3 193.1h.6zM199.3 193.1l.6 .1zM199.4 192.3h.3zM199.4 192.3l.3 .1z"/>
<path d="M199.4 192.4h.3zM199.4 192.4l.3 .1zM199.4 192.5h.3zM199.4 192.5l.3 .1zM199.4 193l.5 .1zM199.4 193.1h.5zM199.4 192.6h.3zM199.4 192.6h.7zM199.4 192.6l.6 .1zM199.4 192.7h.6zM199.4 192.7l.6 .1zM199.4 193h.5z"/>
<path d="M199.5 192.8h.5zM199.5 192.8h.4zM199.5 192.8l.4 .1zM199.5 192.9h.4zM199.5 192.9l.4 .1zM199.6 193.3h.3zM199.6 193.3l.3 .1zM199.6 193.4h.3zM199.6 193.4l.3 .1zM199.6 193.5h.3zM199.6 193.5l.3 .1zM199.6 193.6l.3 .1h-.3z"/>
<path d="M199.6 193.6h.3v.1zM199.6 193.7h.4zM199.6 193.7l.4 .1zM199.6 193.8h.4zM199.6 193.8l.4 .1zM199.6 193.9h.4zM199.6 193.9l.4 .1zM199.6 194h.4zM199.6 194l.4 .1zM199.6 194.1h.4zM199.7 194.1l.3 .1zM199.7 194.2h.3z"/>
<path d="M199.7 194.2l.3 .1zM199.7 194.3h.3zM199.8 192.6h.3zM199.8 192.6h.4zM199.9 192.6h.3zM199.9 192.5h.3zM199.9 192.5l.3 .1zM199.9 192.4h.4zM199.9 192.4h.3zM199.9 192.4l.3 .1zM200 192.3l.3 .1zM200 192.3h.3z"/>
<path d="M200 192.3h.4zM200.1 192.2h.3zM200.1 192.2l.3 .1zM200.1 192.3h.3zM200.2 192.1h.3zM200.2 192.1l.3 .1zM200.2 192.2h.3zM200.2 192.1h.4zM200.3 191.9h.4zM200.3 191.9l.3 .2h-.4zM200.3 191.9h.4l-.1 .2zM200.4 191.9h.3z"/>
<path d="M200.4 191.8h.4zM200.4 191.8h.3zM200.4 191.8l.3 .1zM203.2 185.1h1.7zM203.2 185.1l1.7 .5h-1.7zM203.2 185.1h1.7v.5zM203.2 185.6h.5zM203.7 185.6l1.6 2.3h-.8zM203.7 185.6h.7l.9 2.3zM204.4 185.6h.5zM204.5 187.9l.9 .5h-.7zM204.5 187.9h.8l.1 .5z"/>
<path d="M204.7 188.4l1.1 .6h-.9zM204.7 188.4h1.4l-.3 .6zM204.9 189h.9zM205.3 190.1h.2zM205.3 190.1l.1 .1zM205.3 190.2h.1zM205.3 190.2l.2 .1zM205.3 190.3l.2 .1zM205.3 190h.3zM205.3 190h.5zM205.3 190l.2 .1zM205.3 190.4h.2z"/>
<path d="M205.3 190.4h.3zM205.4 189.9h.9zM205.3 190h1zM205.4 189.9l.9 .1zM205.4 190.4l.3 .1zM205.4 189.8l.9 .1zM205.4 189.8h1zM205.4 190.5h.3zM205.4 190.5h.6zM205.4 190.5h1.2zM205.4 190.5l1 .2zM205.4 190.5h1.2l-.2 .2z"/>
<path d="M205.4 189.8h.6zM205.4 189.8h.8zM205.5 189.8h.5zM205.6 185.1h.6zM205.6 187.9l.5 .5h-.7zM205.6 187.9h.7l-.2 .5zM205.6 189.7l.4 .1h-.5zM205.6 189.7l.4 .1zM205.6 190.7h.7zM205.6 190.7h.8zM205.8 190h.5zM205.6 189.7h.3z"/>
<path d="M205.9 190h.3zM205.9 190h.4zM206.1 190.5h.5zM206 190.5h.6zM206.1 185.6l.3 2.3h-.8zM206.2 189.8h.2zM206.2 185.1l.2 .5h-.3zM206.2 185.1h.2v.5zM206.2 190.4h.6zM206.3 187.9l.1 .5zM206.3 188.4l.1 .6zM206.3 189l.1 .2z"/>
<path d="M206.3 189.2l.1 .2zM206.3 189.4l.1 .2zM206.3 189.6l.1 .1zM206.3 189.7l.1 .1zM206.4 185.1h.8zM206.4 190.4h.4zM206.5 190.4h.3zM206.5 190.3l.3 .1h-.3zM206.5 190.3h.4zM206.7 190.2h.3zM206.8 190.2h.2zM206.8 190.1l.2 .1h-.2z"/>
<path d="M206.8 190.1h.3zM206.9 190l.2 .1zM206.9 190.1h.2zM206.9 190h.2zM207 189.9l.1 .1zM207 189.8h.2zM207 189.8l.2 .1zM207 189.9h.1zM207 189.9h.2zM207.1 189.7h.1zM207.1 189.7l.1 .1zM207.1 189.8h.1z"/>
<path d="M207.1 189.4l.1 .2zM207.1 189.4h.2l-.1 .2zM207.1 189.6l.1 .1zM207.2 185.1l.2 .5h-.2zM207.2 185.1h.1l.1 .5zM207.2 185.6l.8 2.3h-.8zM207.2 185.6h.2l.6 2.3zM207.2 187.9l.1 .5zM207.2 188.4l.1 .6zM207.2 189l.1 .2zM207.2 189.2l.1 .2h-.2zM207.2 189.2l.1 .2z"/>
<path d="M207.3 187.9l.8 .5h-.6zM207.3 187.9h.7l.1 .5zM207.3 185.1h.7zM207.5 188.4l1.2 .6h-1zM207.5 188.4h1.4l-.2 .6zM207.7 189h1zM208.3 187.9l.6 .5h-.8zM208.3 187.9h.7l-.1 .5zM208.7 185.1h1.7zM208.7 185.1l1.7 .5h-1.7zM208.7 185.1h1.7v.5zM208.7 185.6h.4z"/>
<path d="M209.1 185.6l-.1 2.3h-.7zM209.1 185.6h.8l-.9 2.3zM209.9 185.6h.5z"/>
</g>
<g font-size="5">
<text x="58.4" y="185.5">PCB LAYOUT</text>
<text x="214.1" y="188.9">宁波康奈克斯电气有限公司</text>
</g>
<g font-size="3.8">
<text x="200.5" y="128">WJ126V-5.0-XXP-1Y-00A</text>
<text x="157.9" y="168.1">第三视角(THIRD ANGLE PROJECTION)</text>
<text x="224.8" y="172.5">PCB SCREW TERMINAL BLOCK</text>
<text x="230.6" y="168">螺钉式PCB接线端子</text>
<text x="157.8" y="176.9">图纸类型(TYPE)</text>
<text x="186.5" y="176.9">CUSTOMER DRAWING</text>
<text x="221.3" y="176.9">型号</text>
<text x="233.1" y="179.3">WJ126V-5.0-XXP-1Y-00A</text>
<text x="157.9" y="181.4">单位(UNITS)</text>
<text x="158.3" y="186">尺寸(SIZE)</text>
<text x="180.4" y="181.2">mm</text>
<text x="186.1" y="181.4">版本(VERSION)</text>
<text x="214" y="181.3">A</text>
<text x="218.6" y="181.7">(NAME)</text>
<text x="157.9" y="190.6">比例(SCALE)1:1</text>
<text x="180.6" y="186.1">A4</text>
<text x="158" y="194.9">图页(SHEET)</text>
<text x="179.4" y="194.9">1/1</text>
<text x="202.6" y="194.2">NBWJ</text>
<text x="215.4" y="193.7">Ningbo Kangnex Electric Co.,Ltd</text>
</g>
<g font-size="3.2">
<text x="29.3" y="11.2">1</text>
<text x="62.8" y="11.1">2</text>
<text x="96.9" y="11.3">3</text>
<text x="129" y="11.3">4</text>
<text x="164.5" y="11.2">5</text>
<text x="196" y="11.2">6</text>
<text x="231.1" y="11.4">7</text>
<text x="264.7" y="11">8</text>
<text x="20.9" y="15.6">linear dimension(Tolerances Standard GB/T 14486-2008)</text>
<text x="13.8" y="21.4">A</text>
<text x="19.3" y="21.7">variable</text>
<text x="47.5" y="19.3">over</text>
<text x="47.5" y="23.1">6</text>
<text x="58.9" y="23.1">10</text>
<text x="59.1" y="19.3">over</text>
<text x="69.8" y="23.1">30</text>
<text x="69.8" y="19.4">over</text>
<text x="79.9" y="19.3">over</text>
<text x="79.9" y="23.1">60</text>
<text x="90.4" y="23.2">100</text>
<text x="90.6" y="19.4">over</text>
<text x="100.8" y="23.2">160</text>
<text x="101" y="19.5">over</text>
<text x="121.5" y="23.1">10</text>
<text x="121.7" y="19.4">over</text>
<text x="130.8" y="23">100</text>
<text x="131" y="19.2">over</text>
<text x="279.9" y="21.6">A</text>
<text x="19.3" y="25.4">range</text>
<text x="37.9" y="26.8">to</text>
<text x="47.4" y="26.8">to</text>
<text x="59.1" y="26.8">to</text>
<text x="69.8" y="26.9">to</text>
<text x="79.8" y="26.8">to</text>
<text x="90.6" y="26.9">to</text>
<text x="101" y="27">to</text>
<text x="112.6" y="26.6">to</text>
<text x="121.6" y="26.9">to</text>
<text x="131" y="26.7">to</text>
<text x="18.3" y="34.4">tolerance</text>
<text x="34.6" y="34.6">±0.20</text>
<text x="38" y="30.5">6</text>
<text x="45.2" y="34.7">±0.30</text>
<text x="47.2" y="30.5">10</text>
<text x="56" y="34.5">±0.50</text>
<text x="59.1" y="30.5">30</text>
<text x="66.6" y="34.5">±0.70</text>
<text x="69.8" y="30.6">60</text>
<text x="77.5" y="34.6">±1.00</text>
<text x="79.7" y="30.5">100</text>
<text x="88.3" y="34.5">±1.30</text>
<text x="90.4" y="30.6">160</text>
<text x="98.8" y="34.6">±1.60</text>
<text x="111.2" y="34.7">0.10</text>
<text x="112.5" y="30.3">10</text>
<text x="120.8" y="34.6">0.30</text>
<text x="121.5" y="30.6">100</text>
<text x="130.5" y="34.7">0.60</text>
<text x="13.8" y="46.4">B</text>
<text x="279.8" y="46.5">B</text>
<text x="13.8" y="69.9">C</text>
<text x="279.8" y="69.2">C</text>
<text x="13.8" y="94">D</text>
<text x="279.8" y="93.5">D</text>
<text x="13.8" y="116.8">E</text>
<text x="279.8" y="117">E</text>
<text x="192.2" y="121.9">编码原则(Product Number Code):</text>
<text x="279.8" y="138">F</text>
<text x="13.8" y="140.2">F</text>
<text x="13.8" y="164.6">G</text>
<text x="279.8" y="164.1">G</text>
<text x="13.8" y="186.1">H</text>
<text x="279.8" y="187.9">H</text>
<text x="29.5" y="199.2">1</text>
<text x="64" y="199.3">2</text>
<text x="95.7" y="199.3">3</text>
<text x="129.8" y="199.2">4</text>
<text x="162" y="199.3">5</text>
<text x="197.6" y="199.4">6</text>
<text x="229.2" y="199.4">7</text>
<text x="264.8" y="199.3">8</text>
</g>
<g font-size="2.5">
<text x="195.4" y="16">版本</text>
<text x="212.7" y="15.9">描述</text>
<text x="230.3" y="15.4">设计</text>
<text x="249.5" y="15.3">批准</text>
<text x="266" y="15.4">日期</text>
<text x="192.8" y="19">Version</text>
<text x="196.3" y="22.2">A</text>
<text x="208.8" y="18.9">Description</text>
<text x="211.8" y="22.3">新发行</text>
<text x="229" y="18.4">Design</text>
<text x="229" y="22.2">熊武敌</text>
<text x="246.9" y="18.3">Approved</text>
<text x="248.1" y="22.3">楼特高</text>
<text x="262.5" y="22.2">2024.03.10</text>
<text x="266.5" y="18.4">Date</text>
<text x="229.8" y="31.5">材质及电镀</text>
<text x="245.1" y="31.5">MATERIAL</text>
<text x="249.9" y="35.2">M2.5，钢，镀锌</text>
<text x="214" y="36.7">螺丝 Screws</text>
<text x="247.3" y="38.3">M2.5,Steel,Zn plated</text>
<text x="214.2" y="44.1">弹片 Spring</text>
<text x="245.9" y="45.6">Copper alloy,Ni plated</text>
<text x="251" y="42.6">铜合金，镀镍</text>
<text x="214.3" y="51.3">方针 Pin header</text>
<text x="246" y="52.9">Copper alloy,Tin plated</text>
<text x="251.2" y="49.9">铜合金，镀锡</text>
<text x="214.1" y="56.5">塑件 Housing</text>
<text x="252.5" y="56.5">PA66,UL94V-0</text>
<text x="214" y="63.6">参考标准 Stanard</text>
<text x="231.6" y="60.1">电气性能 ELECTRICAL</text>
<text x="251.7" y="63.6">UL</text>
<text x="263.1" y="63.6">IEC</text>
<text x="214.1" y="71">额定电流 Rated current</text>
<text x="214.2" y="67.1">额定电压 Rated voltage</text>
<text x="249.9" y="67.4">300V</text>
<text x="251.5" y="70.9">8A</text>
<text x="262.6" y="67.4">400V</text>
<text x="262.9" y="70.9">18A</text>
<text x="214.2" y="74.4">使用线径 Wire range</text>
<text x="246.8" y="74.6">26-14AWG</text>
<text x="262" y="74.6">2.5mm²</text>
<text x="214.2" y="78.5">接触电阻</text>
<text x="214.2" y="81.5">Contact resistance</text>
<text x="257" y="80.2">20mΩ</text>
<text x="214.2" y="88.7">Insulation resistance</text>
<text x="214.3" y="85.7">绝缘电阻</text>
<text x="252.5" y="87.4">500MΩ/DC500V</text>
<text x="214.2" y="92.9">耐电压</text>
<text x="214.2" y="95.9">Withstanding voltage</text>
<text x="252.9" y="93.7">AC1600V/1Min</text>
<text x="231.9" y="99.9">机械性能 MECHANICAL</text>
<text x="214.2" y="103.3">温度范围 Temp.range</text>
<text x="214.2" y="106.7">瞬时温度 Max.soldering</text>
<text x="248.9" y="106.7">+250℃ for 5 Sec</text>
<text x="250.4" y="103.2">-40℃</text>
<text x="257.2" y="104.1">~</text>
<text x="259.1" y="103.1">+105℃</text>
<text x="214.2" y="110.4">扭矩 Torque</text>
<text x="214.2" y="113.9">剥线长度 Strip length</text>
<text x="248.7" y="110.3">3.06kgf.cm/0.3N.m</text>
<text x="253.6" y="113.9">6</text>
<text x="256.2" y="113.9">7mm</text>
<text x="254.8" y="115">~</text>
<text x="178" y="131.7">产品型号(Series No.)</text>
<text x="245.2" y="131.5">客户需求</text>
<text x="192.9" y="135.3">间距(Pitch)</text>
<text x="244.7" y="134.8">(Customer Request)</text>
<text x="192.7" y="138.6">极数(No.of Poles)</text>
<text x="235.3" y="141.9">1:灰色(Grey)</text>
<text x="235.5" y="138.6">塑体颜色(Housing Color)</text>
<text x="255.7" y="141.9">6:红色(Red)</text>
<text x="200.9" y="144.2">1:单倍间距</text>
<text x="202.4" y="147.4">(Single Pitch)</text>
<text x="235.5" y="148.6">3:黑色(Black)</text>
<text x="235.5" y="145.2">2:蓝色(Blue)</text>
<text x="255.8" y="145.2">7:透明</text>
<text x="258.3" y="148.6">(Transparent)</text>
<text x="201" y="150.7">2:双倍间距</text>
<text x="202.4" y="154">(Double Pitch)</text>
<text x="235.5" y="155.2">5:橙色(Orange)</text>
<text x="235.5" y="151.9">4:绿色(Green)</text>
<text x="255.8" y="155.2">9:白色(White)</text>
<text x="255.9" y="151.9">8:黄色(Yellow)</text>
</g>
<g font-size="1.6">
<text x="197.1" y="186.1">R</text>
<text x="210.8" y="189.4">R</text>
</g>
</svg>
